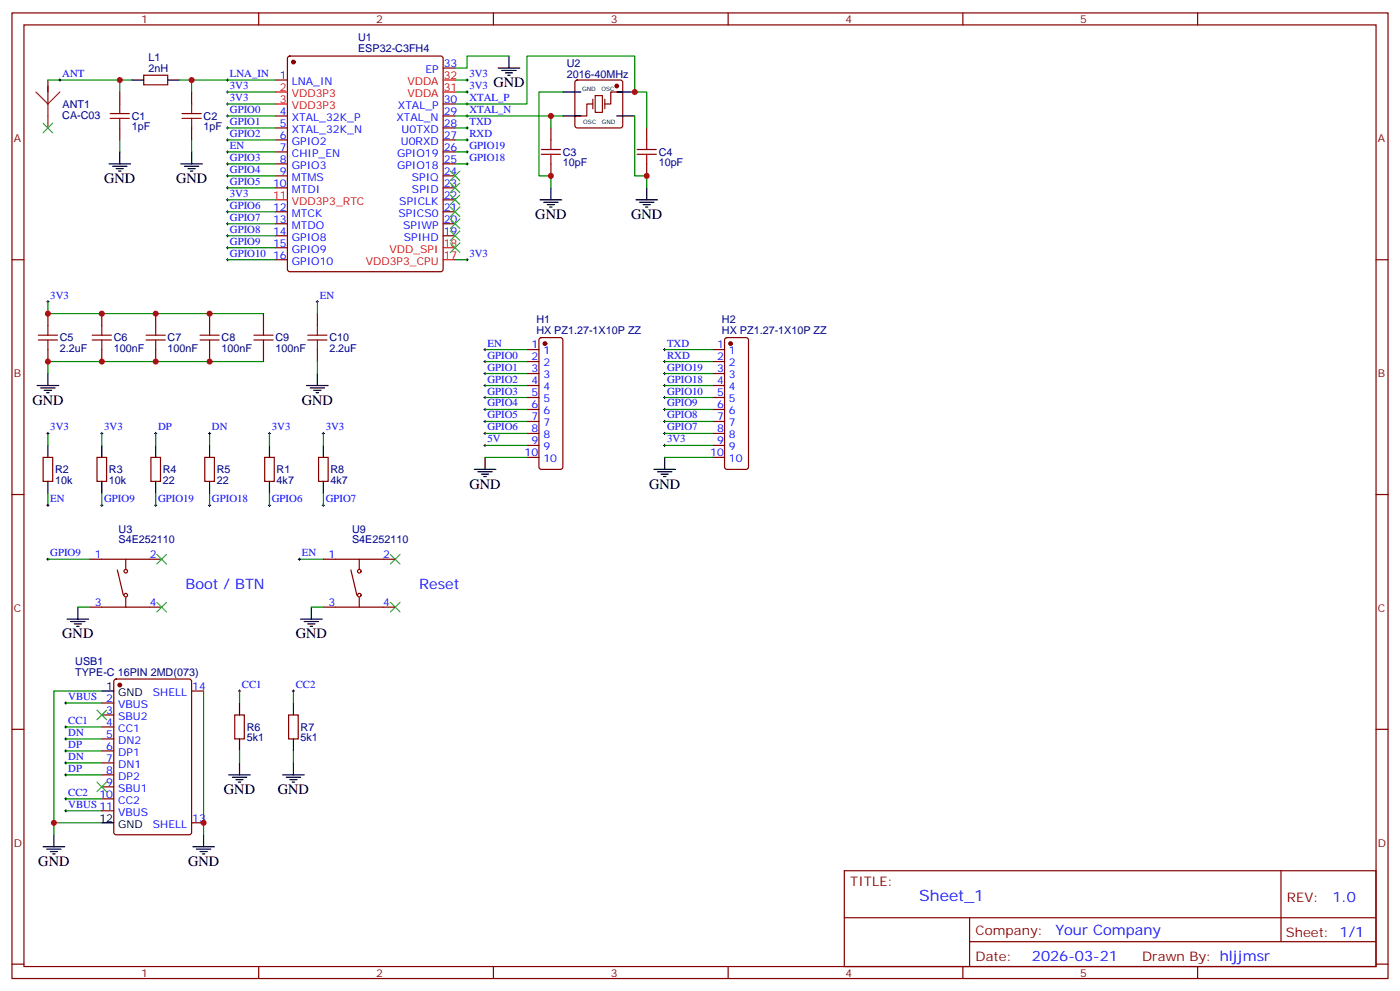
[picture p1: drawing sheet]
<svg xmlns="http://www.w3.org/2000/svg" width="412mm" height="292mm" viewBox="0 0 412 292" stroke-linecap="round" stroke-linejoin="round" font-family="sans-serif">
<g fill="none" stroke="#870000" stroke-width=".35">
<path d="M3.5 3.8h405.4v284.3h-405.4zM7.1 7.3h398.2v277.3h-398.2zM76.2 3.8v3.5M84.9 16.7l.5-.2h44.4l.5 .2 .2 .5v62.1l-.2 .5-.5 .2h-44.4l-.5-.2-.2-.5v-62.1zM145.3 3.8v3.5M214.5 3.8v3.5M283.6 3.8v3.5M352.8 3.8v3.5M14.1 23.6v7M35.3 27.1v3.5M35.3 37.7v3.5M42.3 22.2h7.1v2.8h-7.1z"/>
<path d="M56.4 27.1v3.5M56.4 37.7v3.5M81.1 23.6h3.6M81.1 34.1h3.6M81.1 37.7h3.6M130.5 34.1h3.6M130.5 37.7h3.6M130.5 30.6h3.6M130.5 20h3.6M162.3 37.7v3.5M169.6 23.8l.4-.2h12.7l.5 .2 .2 .5v12.7l-.2 .5-.5 .2h-12.7l-.5-.3-.2-.4v-12.7zM174.6 30.6h-1.7v3.5h-3.6"/>
<path d="M183.4 27.1h-3.5v3.5h-1.7M190.5 37.7v3.5M81.1 41.2h3.6M81.1 44.7h3.6M81.1 48.3h3.6M81.1 51.8h3.6M81.1 55.3h3.6M130.5 41.2h3.6M130.5 44.7h3.6M130.5 48.3h3.6M130.5 51.8h3.6M130.5 55.3h3.6"/>
<path d="M130.5 58.8h3.6M162.3 48.3v3.5M190.5 48.3v3.5M3.5 76.5h3.6M81.1 76.5h3.6M81.1 62.4h3.6M81.1 65.9h3.6M81.1 69.4h3.6M81.1 73h3.6M130.5 62.4h3.6M130.5 65.9h3.6M130.5 69.4h3.6"/>
<path d="M405.3 76.5h3.6M14.1 92.4v3.5M30 92.4v3.5M45.9 92.4v3.5M61.7 92.4v3.5M77.6 92.4v3.5M93.5 92.4v3.5M159 99.6l.5-.2h5.6l.5 .2 .2 .5v37.4l-.2 .5-.5 .2h-5.6l-.5-.2-.3-.5v-37.4zM213.7 99.6l.4-.2h5.7l.5 .2 .2 .5v37.4l-.2 .5-.5 .2h-5.7l-.5-.2-.2-.5v-37.4zM14.1 102.9v3.6M30 102.9v3.6M45.9 102.9v3.6"/>
<path d="M61.7 102.9v3.6M77.6 102.9v3.6M93.5 102.9v3.6M155.2 102.9h3.5M155.2 106.5h3.5M155.2 110h3.5M155.2 113.5h3.5M155.2 117.1h3.5M209.9 102.9h3.5M209.9 106.5h3.5M209.9 110h3.5M209.9 113.5h3.5"/>
<path d="M209.9 117.1h3.5M12.7 134.7h2.8v7h-2.8zM28.6 134.7h2.8v7h-2.8zM44.4 134.7h2.9v7h-2.9zM60.3 134.7h2.8v7h-2.8zM78 134.7h2.8v7h-2.8zM93.8 134.7h2.9v7h-2.9zM155.2 120.6h3.5M155.2 124.1h3.5M155.2 127.6h3.5M155.2 131.2h3.5M155.2 134.7h3.5"/>
<path d="M209.9 120.6h3.5M209.9 124.1h3.5M209.9 127.6h3.5M209.9 131.2h3.5M209.9 134.7h3.5M3.5 145.6h3.6M405.3 145.6h3.6M26.5 178.8h21.1M26.5 164.7h21.1M34.6 167.9l1.7 7.4M37 164.7v2.8M37 176v2.8"/>
<path d="M95.2 178.8h21.2M95.2 164.7h21.2M103.4 167.9l1.7 7.4M105.8 164.7v2.8M105.8 176v2.8M3.5 214.8h3.6M30 207h3.5M30 210.5h3.5M30 214.1h3.5M30 217.6h3.5M33.7 200.2l.5-.2h21.5l.7 .4v44.7l-.4 .7h-21.8l-.6-.4-.1-44.7zM56.4 203.5h3.6"/>
<path d="M69.1 210.5h2.9v7.1h-2.9zM85 210.5h2.8v7.1h-2.8zM405.3 214.8h3.6M30 221.1h3.5M30 224.6h3.5M30 228.2h3.5M30 231.7h3.5M30 235.2h3.5M30 238.8h3.5M56.4 242.3h3.6M248.7 256.4h156.6v28.2h-156.6zM377.3 256.4v20.9"/>
<path d="M248.7 270.2h156.5M285.6 277.3h119.6M285.6 270.2v14.2M3.5 283.9h3.6M76.2 284.6v3.5M145.3 284.6v3.5M214.5 284.6v3.5M283.6 284.6v3.5M352.8 284.6v3.5M405.3 283.9h3.6"/>
<circle cx="37" cy="175.3" r=".53"/>
<circle cx="37" cy="168.2" r=".53"/>
<circle cx="105.8" cy="168.2" r=".53"/>
<circle cx="105.8" cy="175.3" r=".53"/>
</g>
<g fill="#870000" stroke="#870000" stroke-width=".35">
<circle cx="86.4" cy="18.3" r=".53"/>
<circle cx="181.7" cy="25.3" r=".53"/>
<circle cx="35.3" cy="201.7" r=".53"/>
<circle cx="160.5" cy="101.2" r=".53"/>
<circle cx="215.2" cy="101.2" r=".53"/>
</g>
<path d="M81.1 27.1h3.6M81.1 30.6h3.6M130.5 27.1h3.6M130.5 23.6h3.6M81.1 58.8h3.6M130.5 76.5h3.6M130.5 73h3.6" fill="none" stroke="#f00" stroke-width=".35"/>
<g fill="none" stroke="#000" stroke-width=".35">
<path d="M149.9 16.5v3.5M38.8 23.6h3.5M49.4 23.6h3.5M146.8 20h6.3M147.8 20.7h4.2M148.9 21.4h2.1M149.6 22.2h.7M165.8 27.1h5.3M165.8 34.1h5.3M181.7 27.1h5.3M181.7 34.1h5.3M32.1 48.3h6.4"/>
<path d="M33.2 49h4.2M34.2 49.7h2.1M34.9 50.4h.7M35.3 44.7v3.6M53.3 48.3h6.3M54.3 49h4.3M55.4 49.7h2.1M56.1 50.4h.7M56.4 44.7v3.6M159.1 58.8h6.4M160.2 59.5h4.2M162.3 55.3v3.5"/>
<path d="M187.3 58.8h6.4M188.4 59.5h4.2M190.5 55.3v3.5M161.2 60.3h2.1M161.9 61h.7M189.4 60.3h2.2M190.1 61h.8M10.9 113.5h6.4M12 114.2h4.2M13.1 114.9h2.1M13.8 115.6h.7M14.1 110v3.5"/>
<path d="M90.3 113.5h6.4M91.4 114.2h4.2M92.4 114.9h2.1M93.1 115.6h.7M93.5 110v3.5M14.1 131.2v3.5M30 131.2v3.5M45.9 131.2v3.5M61.7 131.2v3.5M79.4 131.2v3.5M95.2 131.2v3.5M139.7 138.2h6.3"/>
<path d="M140.8 138.9h4.2M141.8 139.6h2.1M142.9 134.7v3.5M192.6 138.2h6.4M193.7 138.9h4.2M194.7 139.6h2.1M195.8 134.7v3.5M14.1 141.7v3.6M30 141.7v3.6M45.9 141.7v3.6M61.7 141.7v3.6M79.4 141.7v3.6"/>
<path d="M95.2 141.7v3.6M142.5 140.3h.7M195.4 140.3h.7M22.9 178.8v3.5M91.7 178.8v3.5M19.8 182.3h6.3M20.8 183h4.2M21.9 183.7h2.1M22.6 184.4h.7M88.5 182.3h6.4M89.6 183h4.2M90.7 183.7h2.1"/>
<path d="M91.4 184.4h.7M30 203.5h3.5M70.6 207v3.5M70.6 217.6v3.5M86.4 207v3.5M86.4 217.6v3.5M67.4 228.2h6.3M68.4 228.9h4.3M69.5 229.6h2.1M70.2 230.3h.7M70.6 224.6v3.6M83.3 228.2h6.3"/>
<path d="M84.3 228.9h4.2M85.4 229.6h2.1M86.1 230.3h.7M86.4 224.6v3.6M12.7 249.3h6.3M13.8 250h4.2M14.8 250.8h2.1M15.5 251.5h.7M15.9 245.8v3.5M30 242.3h3.5M56.8 249.3h6.3M57.9 250h4.2"/>
<path d="M58.9 250.8h2.1M59.6 251.5h.7M60 245.8v3.5"/>
</g>
<g fill="none" stroke="#a10000" stroke-width=".35">
<path d="M32.5 33.4h5.6M32.5 34.9h5.6M35.3 30.6v2.8M35.3 34.9v2.8M53.6 33.4h5.7M53.6 34.9h5.7M56.4 30.6v2.8M56.4 34.9v2.8M159.5 44h5.6M159.5 45.4h5.6M162.3 41.2v2.8M162.3 45.4v2.9"/>
<path d="M187.7 44h5.6M187.7 45.4h5.6M190.5 41.2v2.8M190.5 45.4v2.9M11.3 98.7h5.6M14.1 95.9v2.8M27.2 98.7h5.6M30 95.9v2.8M43 98.7h5.7M45.9 95.9v2.8M58.9 98.7h5.7M61.7 95.9v2.8"/>
<path d="M74.8 98.7h5.6M77.6 95.9v2.8M90.7 98.7h5.6M93.5 95.9v2.8M11.3 100.1h5.6M14.1 100.1v2.8M27.2 100.1h5.6M30 100.1v2.8M43 100.1h5.7M45.9 100.1v2.8M58.9 100.1h5.7M61.7 100.1v2.8"/>
<path d="M74.8 100.1h5.6M77.6 100.1v2.8M90.7 100.1h5.6M93.5 100.1v2.8"/>
</g>
<path d="M10.6 27.1l3.5 3.5M14.1 30.6v7.1M17.6 27.1l-3.5 3.5" fill="none" stroke="#8c2424" stroke-width=".35"/>
<g fill="none" stroke="#008700" stroke-width=".35">
<path d="M149.9 16.5h-12.3v3.5h-3.5M14.1 23.6h24.7M35.3 23.6v3.5M52.9 23.6h28.2M56.4 23.6v3.5M67 27.1h14.1M67 30.6h14.1M67 34.1h14.1M67 37.7h14.1M134.1 30.6h21.1v-14.1h31.8v10.6h3.5v10.6M134.1 23.6h3.5M134.1 27.1h3.5"/>
<path d="M134.1 34.1h31.7M134.1 37.7h3.5M162.3 34.1v3.6M165.8 27.1h-7.1v24.7h3.6v3.5M187 34.1v17.7h3.5v3.5M35.3 41.2v3.5M56.4 41.2v3.5M67 58.8h14.1M67 41.2h14.1M67 48.3h14.1M67 44.7h14.1M67 55.3h14.1"/>
<path d="M67 51.8h14.1M134.1 41.2h3.5M134.1 48.3h3.5M134.1 44.7h3.5M67 76.5h14.1M67 73h14.1M67 69.4h14.1M67 65.9h14.1M67 62.4h14.1M134.1 76.5h3.5M14.1 88.8v3.6h63.5M93.5 88.8v3.6"/>
<path d="M77.6 106.5h-63.5v3.5M93.5 106.5v3.5M142.9 102.9h12.3M142.9 106.5h12.3M142.9 110h12.3M142.9 113.5h12.3M142.9 117.1h12.3M195.8 102.9h14.1M195.8 106.5h14.1M195.8 110h14.1M195.8 113.5h14.1M195.8 117.1h14.1"/>
<path d="M14.1 127.6v3.6M30 127.6v3.6M45.9 127.6v3.6M61.7 127.6v3.6M79.4 127.6v3.6M95.2 127.6v3.6M142.9 120.6h12.3M142.9 124.1h12.3M142.9 127.6h12.3M142.9 131.2h12.3M142.9 134.7h12.3M195.8 120.6h14.1"/>
<path d="M195.8 124.1h14.1M195.8 127.6h14.1M195.8 131.2h14.1M195.8 134.7h14.1M14.1 145.3v3.5M30 145.3v3.5M45.9 145.3v3.5M61.7 145.3v3.5M79.4 145.3v3.5M95.2 145.3v3.5M14.1 164.7h12.4M22.9 178.8h3.6"/>
<path d="M88.2 164.7h7M91.7 178.8h3.5M19.4 207h10.6M19.4 217.6h10.6M19.4 214.1h10.6M30 203.5h-14.1v38.8M60 203.5v42.3M70.6 203.5v3.5M86.4 203.5v3.5M19.4 238.8h10.6M19.4 221.1h10.6M19.4 224.6h10.6"/>
<path d="M19.4 228.2h10.6M19.4 235.2h10.6M70.6 221.1v3.5M86.4 221.1v3.5M30 242.3h-14.1v3.5"/>
</g>
<g fill="none" stroke="#3c3" stroke-width=".35">
<path d="M12.7 36.3l2.8 2.8M15.5 36.3l-2.8 2.8M132.6 57.4l2.9 2.9M132.6 53.9l2.9 2.8M132.6 50.4l2.9 2.8M135.5 57.4l-2.9 2.9M135.5 53.9l-2.9 2.8M135.5 50.4l-2.9 2.8M132.6 64.5l2.9 2.8M132.6 68l2.9 2.8M132.6 61l2.9 2.8M132.6 71.5l2.9 2.9"/>
<path d="M135.5 64.5l-2.9 2.8M135.5 68l-2.9 2.8M135.5 61l-2.9 2.8M135.5 71.5l-2.9 2.9M46.2 163.3l2.8 2.8M46.2 177.4l2.8 2.8M49 163.3l-2.8 2.8M49 177.4l-2.8 2.8M115 177.4l2.8 2.8M115 163.3l2.8 2.8M117.8 177.4l-2.8 2.8M117.8 163.3l-2.8 2.8"/>
<path d="M28.6 209.1l2.8 2.8M31.4 209.1l-2.8 2.8M28.6 230.3l2.8 2.8M31.4 230.3l-2.8 2.8"/>
</g>
<g fill="none" stroke="#000" stroke-width=".29">
<path d="M17.3 23.6h.7M17.6 23.2v.7M66.7 27.1h.7M66.7 30.6h.7M66.7 23.6h.7M66.7 34.1h.7M66.7 37.7h.7M67 23.2v.7M67 26.7v.7M67 30.3v.7M67 33.8v.7M67 37.3v.7"/>
<path d="M137.2 27.1h.7M137.2 30.6h.7M137.2 23.6h.7M137.2 34.1h.7M137.2 37.7h.7M137.6 23.2v.7M137.6 26.7v.7M137.6 30.3v.7M137.6 33.8v.7M137.6 37.3v.7M66.7 58.8h.7M66.7 41.2h.7"/>
<path d="M66.7 48.3h.7M66.7 44.7h.7M66.7 51.8h.7M66.7 55.3h.7M67 40.9v.7M67 44.4v.7M67 47.9v.7M67 51.4v.7M67 55v.7M67 58.5v.7M137.2 41.2h.7M137.2 48.3h.7"/>
<path d="M137.2 44.7h.7M137.6 40.9v.7M137.6 44.4v.7M137.6 47.9v.7M66.7 76.5h.7M66.7 62.4h.7M66.7 65.9h.7M66.7 69.4h.7M66.7 73h.7M67 62v.7M67 65.5v.8M67 69.1v.7"/>
<path d="M67 72.6v.7M67 76.1v.7M137.2 76.5h.7M137.6 76.1v.7M13.8 88.8h.7M14.1 88.5v.7M93.1 88.8h.7M93.5 88.5v.7M142.5 106.5h.7M142.5 110h.7M142.5 113.5h.7M142.5 117.1h.7"/>
<path d="M142.5 102.9h.7M142.9 102.6v.7M142.9 106.1v.7M142.9 109.6v.7M142.9 113.2v.7M142.9 116.7v.7M195.4 106.5h.7M195.4 110h.7M195.4 113.5h.7M195.4 117.1h.7M195.4 102.9h.7M195.8 102.6v.7"/>
<path d="M195.8 106.1v.7M195.8 109.6v.7M195.8 113.2v.7M195.8 116.7v.7M13.8 127.6h.7M14.1 127.3v.7M29.6 127.6h.7M30 127.3v.7M45.5 127.6h.7M45.9 127.3v.7M61.4 127.6h.7M61.7 127.3v.7"/>
<path d="M79 127.6h.7M79.4 127.3v.7M94.9 127.6h.7M95.2 127.3v.7M142.5 127.6h.7M142.5 120.6h.7M142.5 124.1h.7M142.5 131.2h.7M142.9 120.2v.7M142.9 123.8v.7M142.9 127.3v.7M142.9 130.8v.7"/>
<path d="M195.4 127.6h.7M195.4 120.6h.7M195.4 124.1h.7M195.4 131.2h.7M195.8 120.2v.7M195.8 123.8v.7M195.8 127.3v.7M195.8 130.8v.7M13.8 148.8h.7M14.1 148.4v.8M29.6 148.8h.7M30 148.4v.8"/>
<path d="M45.5 148.8h.7M45.9 148.4v.8M61.4 148.8h.7M61.7 148.4v.8M79 148.8h.7M79.4 148.4v.8M94.9 148.8h.7M95.2 148.4v.8M13.8 164.7h.7M14.1 164.3v.7M87.8 164.7h.7M88.2 164.3v.7"/>
<path d="M19 207h.8M19 214.1h.8M19 217.6h.8M19.4 206.7v.7M19.4 213.7v.7M19.4 217.2v.7M70.2 203.5h.7M70.6 203.1v.7M86.1 203.5h.7M86.4 203.1v.7M19 238.8h.8M19 235.2h.8"/>
<path d="M19 221.1h.8M19 228.2h.8M19 224.6h.8M19.4 220.8v.7M19.4 224.3v.7M19.4 227.8v.7M19.4 234.9v.7M19.4 238.4v.7"/>
</g>
<path d="M174.6 29.2v2.8M175.3 28.2h2.1v4.9h-2.1zM178.2 29.2v2.8" fill="none" stroke="#871200" stroke-width=".35"/>
<g fill="#c00">
<circle cx="35.3" cy="23.6" r=".88"/>
<circle cx="56.4" cy="23.6" r=".88"/>
<circle cx="162.3" cy="34.1" r=".88"/>
<circle cx="187" cy="27.1" r=".88"/>
<circle cx="190.5" cy="51.8" r=".88"/>
<circle cx="162.3" cy="51.8" r=".88"/>
<circle cx="30" cy="92.4" r=".88"/>
<circle cx="45.9" cy="92.4" r=".88"/>
<circle cx="61.7" cy="92.4" r=".88"/>
<circle cx="30" cy="106.5" r=".88"/>
<circle cx="45.9" cy="106.5" r=".88"/>
<circle cx="61.7" cy="106.5" r=".88"/>
<circle cx="14.1" cy="92.4" r=".88"/>
<circle cx="14.1" cy="106.5" r=".88"/>
<circle cx="15.9" cy="242.3" r=".88"/>
<circle cx="60" cy="242.3" r=".88"/>
</g>
<text font-size="4.6" fill="#00f" x="270.8" y="265.4">Sheet_1</text>
<g font-size="4.2">
<text x="145.3" y="25.7">GND</text>
<text x="30.7" y="53.9">GND</text>
<text x="51.9" y="53.9">GND</text>
<text x="157.7" y="64.5">GND</text>
<text x="185.9" y="64.5">GND</text>
<text x="9.5" y="119.2">GND</text>
<text x="88.9" y="119.2">GND</text>
<text x="138.3" y="143.9">GND</text>
<text x="191.2" y="143.9">GND</text>
<text x="18.3" y="188">GND</text>
<text x="87.1" y="188">GND</text>
<text x="66" y="233.8">GND</text>
<text x="81.8" y="233.8">GND</text>
<text x="11.3" y="255">GND</text>
<text x="55.4" y="255">GND</text>
</g>
<g font-size="4.2" fill="#00f">
<text x="54.7" y="173.5">Boot / BTN</text>
<text x="123.5" y="173.5">Reset</text>
<text x="392.5" y="265.7">1.0</text>
<text x="310.9" y="275.2">Your Company</text>
<text x="304" y="283">2026-03-21</text>
</g>
<g font-size="3.9" fill="#800">
<text x="250.5" y="261">TITLE:</text>
<text x="379.1" y="265.7">REV:</text>
<text x="287.4" y="275.2">Company:</text>
<text x="378.7" y="275.8">Sheet: 1/1</text>
<text x="287.4" y="282.9">Date:</text>
<text x="336.4" y="282.9">Drawn By: hljjmsr</text>
</g>
<g font-size="3.2" fill="#800">
<text x="41.6" y="6.8">1</text>
<text x="110.8" y="6.8">2</text>
<text x="179.9" y="6.8">3</text>
<text x="249.1" y="6.8">4</text>
<text x="318.2" y="6.8">5</text>
<text x="4.1" y="41.9">A</text>
<text x="405.9" y="41.9">A</text>
<text x="4.1" y="111.1">B</text>
<text x="405.9" y="111.1">B</text>
<text x="4.1" y="180.2">C</text>
<text x="405.9" y="180.2">C</text>
<text x="4.1" y="249.3">D</text>
<text x="405.9" y="249.3">D</text>
<text x="41.6" y="287.6">1</text>
<text x="110.8" y="287.6">2</text>
<text x="179.9" y="287.6">3</text>
<text x="249.1" y="287.6">4</text>
<text x="318.2" y="287.6">5</text>
</g>
<g font-size="3.2" fill="#000080">
<text x="43.8" y="18">L1</text>
<text x="105.5" y="15.3">ESP32-C3FH4</text>
<text x="105.5" y="12.2">U1</text>
<text x="43.8" y="21.1">2nH</text>
<text x="167" y="22.9">2016-40MHz</text>
<text x="167" y="19.8">U2</text>
<text x="18.3" y="34.9">CA-C03</text>
<text x="18.4" y="31.8">ANT1</text>
<text x="38.8" y="35.3">C1</text>
<text x="60" y="35.3">C2</text>
<text x="38.8" y="38.4">1pF</text>
<text x="60" y="38.4">1pF</text>
<text x="165.8" y="45.9">C3</text>
<text x="194" y="45.9">C4</text>
<text x="165.8" y="49">10pF</text>
<text x="194" y="49">10pF</text>
<text x="158" y="95.1">H1</text>
<text x="212.7" y="95.1">H2</text>
<text x="17.6" y="100.5">C5</text>
<text x="33.5" y="100.5">C6</text>
<text x="49.4" y="100.5">C7</text>
<text x="65.3" y="100.5">C8</text>
<text x="81.1" y="100.5">C9</text>
<text x="97" y="100.5">C10</text>
<text x="158" y="98.2">HX PZ1.27-1X10P ZZ</text>
<text x="212.7" y="98.2">HX PZ1.27-1X10P ZZ</text>
<text x="17.6" y="103.7">2.2uF</text>
<text x="33.5" y="103.7">100nF</text>
<text x="49.4" y="103.7">100nF</text>
<text x="65.3" y="103.7">100nF</text>
<text x="81.1" y="103.7">100nF</text>
<text x="97" y="103.7">2.2uF</text>
<text x="16.2" y="142.5">10k</text>
<text x="16.2" y="139.4">R2</text>
<text x="32.1" y="142.5">10k</text>
<text x="32.1" y="139.4">R3</text>
<text x="48" y="142.5">22</text>
<text x="48" y="139.4">R4</text>
<text x="63.9" y="142.5">22</text>
<text x="63.9" y="139.4">R5</text>
<text x="81.5" y="142.5">4k7</text>
<text x="81.5" y="139.4">R1</text>
<text x="97.4" y="142.5">4k7</text>
<text x="97.4" y="139.4">R8</text>
<text x="34.9" y="160">S4E252110</text>
<text x="34.9" y="156.9">U3</text>
<text x="103.7" y="160">S4E252110</text>
<text x="103.7" y="156.9">U9</text>
<text x="22.2" y="195.8">USB1</text>
<text x="22.2" y="199">TYPE-C 16PIN 2MD(073)</text>
<text x="72.7" y="215.2">R6</text>
<text x="88.5" y="215.2">R7</text>
<text x="72.7" y="218.3">5k1</text>
<text x="88.5" y="218.3">5k1</text>
</g>
<g font-size="3.2" fill="#00f">
<text x="18.3" y="22.7">ANT</text>
<text x="67.7" y="22.7">LNA_IN</text>
<text x="82.5" y="23.2">1</text>
<text x="125.3" y="21.4">EP</text>
<text x="130.7" y="19.7">33</text>
<text x="138.3" y="22.7">3V3</text>
<text x="67.7" y="26.2">3V3</text>
<text x="67.7" y="29.7">3V3</text>
<text x="86" y="25">LNA_IN</text>
<text x="138.3" y="26.2">3V3</text>
<text x="138.3" y="29.7">XTAL_P</text>
<text x="67.7" y="33.3">GPIO0</text>
<text x="82.5" y="33.8">4</text>
<text x="86" y="35.6">XTAL_32K_P</text>
<text x="116.8" y="35.6">XTAL_N</text>
<text x="117.2" y="32">XTAL_P</text>
<text x="130.7" y="33.8">29</text>
<text x="130.7" y="30.3">30</text>
<text x="138.3" y="33.3">XTAL_N</text>
<text x="67.7" y="36.8">GPIO1</text>
<text x="67.7" y="40.3">GPIO2</text>
<text x="82.5" y="37.3">5</text>
<text x="82.5" y="40.9">6</text>
<text x="86" y="39.1">XTAL_32K_N</text>
<text x="118.3" y="39.1">U0TXD</text>
<text x="130.7" y="40.9">27</text>
<text x="130.7" y="37.3">28</text>
<text x="138.3" y="36.8">TXD</text>
<text x="138.3" y="40.3">RXD</text>
<text x="67.7" y="47.4">GPIO3</text>
<text x="67.7" y="43.9">EN</text>
<text x="82.5" y="44.4">7</text>
<text x="82.5" y="47.9">8</text>
<text x="86" y="42.6">GPIO2</text>
<text x="86" y="46.1">CHIP_EN</text>
<text x="117" y="46.1">GPIO19</text>
<text x="118.1" y="42.6">U0RXD</text>
<text x="130.7" y="47.9">25</text>
<text x="130.7" y="44.4">26</text>
<text x="138.3" y="47.4">GPIO18</text>
<text x="138.3" y="43.9">GPIO19</text>
<text x="67.7" y="50.9">GPIO4</text>
<text x="82.5" y="51.4">9</text>
<text x="86" y="49.7">GPIO3</text>
<text x="86" y="53.2">MTMS</text>
<text x="117" y="49.7">GPIO18</text>
<text x="121.3" y="53.2">SPIQ</text>
<text x="130.7" y="51.4">24</text>
<text x="67.7" y="58">3V3</text>
<text x="67.7" y="54.4">GPIO5</text>
<text x="80.5" y="55">10</text>
<text x="86" y="56.7">MTDI</text>
<text x="121.4" y="56.7">SPID</text>
<text x="130.7" y="58.5">22</text>
<text x="130.7" y="55">23</text>
<text x="67.7" y="61.5">GPIO6</text>
<text x="67.7" y="65">GPIO7</text>
<text x="80.5" y="62">12</text>
<text x="80.5" y="65.5">13</text>
<text x="86" y="63.8">MTCK</text>
<text x="117.4" y="63.8">SPICS0</text>
<text x="117.6" y="60.3">SPICLK</text>
<text x="130.7" y="65.5">20</text>
<text x="130.7" y="62">21</text>
<text x="67.7" y="68.5">GPIO8</text>
<text x="80.5" y="69.1">14</text>
<text x="86" y="67.3">MTDO</text>
<text x="86" y="70.8">GPIO8</text>
<text x="118.8" y="67.3">SPIWP</text>
<text x="119" y="70.8">SPIHD</text>
<text x="130.7" y="69.1">19</text>
<text x="67.7" y="72.1">GPIO9</text>
<text x="67.7" y="75.6">GPIO10</text>
<text x="80.5" y="72.6">15</text>
<text x="80.5" y="76.1">16</text>
<text x="86" y="74.4">GPIO9</text>
<text x="86" y="77.9">GPIO10</text>
<text x="138.3" y="75.6">3V3</text>
<text x="14.8" y="87.9">3V3</text>
<text x="94.2" y="87.9">EN</text>
<text x="143.6" y="105.6">GPIO0</text>
<text x="143.6" y="102.1">EN</text>
<text x="156.6" y="102.6">1</text>
<text x="156.6" y="106.1">2</text>
<text x="160.1" y="104.4">1</text>
<text x="160.1" y="107.9">2</text>
<text x="196.5" y="105.6">RXD</text>
<text x="196.5" y="102.1">TXD</text>
<text x="211.2" y="102.6">1</text>
<text x="211.2" y="106.1">2</text>
<text x="214.7" y="104.4">1</text>
<text x="214.7" y="107.9">2</text>
<text x="143.6" y="109.1">GPIO1</text>
<text x="143.6" y="112.6">GPIO2</text>
<text x="156.6" y="109.6">3</text>
<text x="156.6" y="113.2">4</text>
<text x="160.1" y="111.4">3</text>
<text x="196.5" y="112.6">GPIO18</text>
<text x="196.5" y="109.1">GPIO19</text>
<text x="211.2" y="109.6">3</text>
<text x="211.2" y="113.2">4</text>
<text x="214.7" y="111.4">3</text>
<text x="143.6" y="116.2">GPIO3</text>
<text x="143.6" y="119.7">GPIO4</text>
<text x="156.6" y="116.7">5</text>
<text x="160.1" y="114.9">4</text>
<text x="160.1" y="118.5">5</text>
<text x="196.5" y="119.7">GPIO9</text>
<text x="196.5" y="116.2">GPIO10</text>
<text x="211.2" y="116.7">5</text>
<text x="214.7" y="114.9">4</text>
<text x="214.7" y="118.5">5</text>
<text x="143.6" y="123.2">GPIO5</text>
<text x="156.6" y="120.2">6</text>
<text x="156.6" y="123.8">7</text>
<text x="160.1" y="122">6</text>
<text x="160.1" y="125.5">7</text>
<text x="196.5" y="123.2">GPIO8</text>
<text x="211.2" y="120.2">6</text>
<text x="211.2" y="123.8">7</text>
<text x="214.7" y="122">6</text>
<text x="214.7" y="125.5">7</text>
<text x="14.8" y="126.8">3V3</text>
<text x="30.7" y="126.8">3V3</text>
<text x="46.6" y="126.8">DP</text>
<text x="62.4" y="126.8">DN</text>
<text x="80.1" y="126.8">3V3</text>
<text x="96" y="126.8">3V3</text>
<text x="143.6" y="126.8">GPIO6</text>
<text x="143.6" y="130.3">5V</text>
<text x="156.6" y="127.3">8</text>
<text x="156.6" y="130.8">9</text>
<text x="160.1" y="129">8</text>
<text x="196.5" y="126.8">GPIO7</text>
<text x="196.5" y="130.3">3V3</text>
<text x="211.2" y="127.3">8</text>
<text x="211.2" y="130.8">9</text>
<text x="214.7" y="129">8</text>
<text x="154.5" y="134.3">10</text>
<text x="160.1" y="132.6">9</text>
<text x="160.1" y="136.1">10</text>
<text x="209.2" y="134.3">10</text>
<text x="214.7" y="132.6">9</text>
<text x="214.7" y="136.1">10</text>
<text x="14.8" y="147.9">EN</text>
<text x="30.7" y="147.9">GPIO9</text>
<text x="46.6" y="147.9">GPIO19</text>
<text x="62.4" y="147.9">GPIO18</text>
<text x="80.1" y="147.9">GPIO6</text>
<text x="96" y="147.9">GPIO7</text>
<text x="14.8" y="163.8">GPIO9</text>
<text x="28" y="164.3">1</text>
<text x="44.1" y="164.3">2</text>
<text x="88.9" y="163.8">EN</text>
<text x="96.8" y="164.3">1</text>
<text x="112.9" y="164.3">2</text>
<text x="28" y="178.4">3</text>
<text x="44.1" y="178.4">4</text>
<text x="96.8" y="178.4">3</text>
<text x="112.9" y="178.4">4</text>
<text x="56.6" y="203.1">14</text>
<text x="71.3" y="202.6">CC1</text>
<text x="87.1" y="202.6">CC2</text>
<text x="20.1" y="206.1">VBUS</text>
<text x="31.3" y="206.7">2</text>
<text x="34.8" y="208.4">VBUS</text>
<text x="45" y="204.9">SHELL</text>
<text x="20.1" y="213.2">CC1</text>
<text x="31.3" y="210.2">3</text>
<text x="31.3" y="213.7">4</text>
<text x="34.8" y="211.9">SBU2</text>
<text x="34.8" y="215.5">CC1</text>
<text x="20.1" y="220.2">DP</text>
<text x="20.1" y="216.7">DN</text>
<text x="31.3" y="217.2">5</text>
<text x="31.3" y="220.8">6</text>
<text x="34.8" y="219">DN2</text>
<text x="20.1" y="227.3">DP</text>
<text x="20.1" y="223.8">DN</text>
<text x="31.3" y="224.3">7</text>
<text x="31.3" y="227.8">8</text>
<text x="34.8" y="222.5">DP1</text>
<text x="34.8" y="226.1">DN1</text>
<text x="31.3" y="231.4">9</text>
<text x="34.8" y="229.6">DP2</text>
<text x="34.8" y="233.1">SBU1</text>
<text x="20.1" y="237.9">VBUS 11</text>
<text x="20.1" y="234.4">CC2</text>
<text x="29.3" y="234.9">10</text>
<text x="34.8" y="236.6">CC2</text>
<text x="34.8" y="240.2">VBUS</text>
<text x="45" y="243.7">SHELL</text>
<text x="56.6" y="241.9">13</text>
</g>
<g font-size="3.2" fill="#f00">
<text x="130.7" y="23.2">32</text>
<text x="82.5" y="26.7">2</text>
<text x="86" y="28.5">VDD3P3</text>
<text x="120" y="28.5">VDDA</text>
<text x="120" y="25">VDDA</text>
<text x="130.7" y="26.7">31</text>
<text x="82.5" y="30.3">3</text>
<text x="86" y="32">VDD3P3</text>
<text x="80.5" y="58.5">11</text>
<text x="86" y="60.3">VDD3P3_RTC</text>
<text x="107.7" y="77.9">VDD3P3_CPU</text>
<text x="114.7" y="74.4">VDD_SPI</text>
<text x="130.7" y="76.1">17</text>
<text x="130.7" y="72.6">18</text>
</g>
<g font-size="3.2">
<text x="31.3" y="203.1">1</text>
<text x="34.8" y="204.9">GND</text>
<text x="29.3" y="241.9">12</text>
<text x="34.8" y="243.7">GND</text>
</g>
<g font-size="1.8">
<text x="171.4" y="26.7">GND</text>
<text x="177.2" y="26.7">OSC</text>
<text x="171.8" y="36.6">OSC</text>
<text x="177.3" y="36.6">GND</text>
</g>
</svg>
